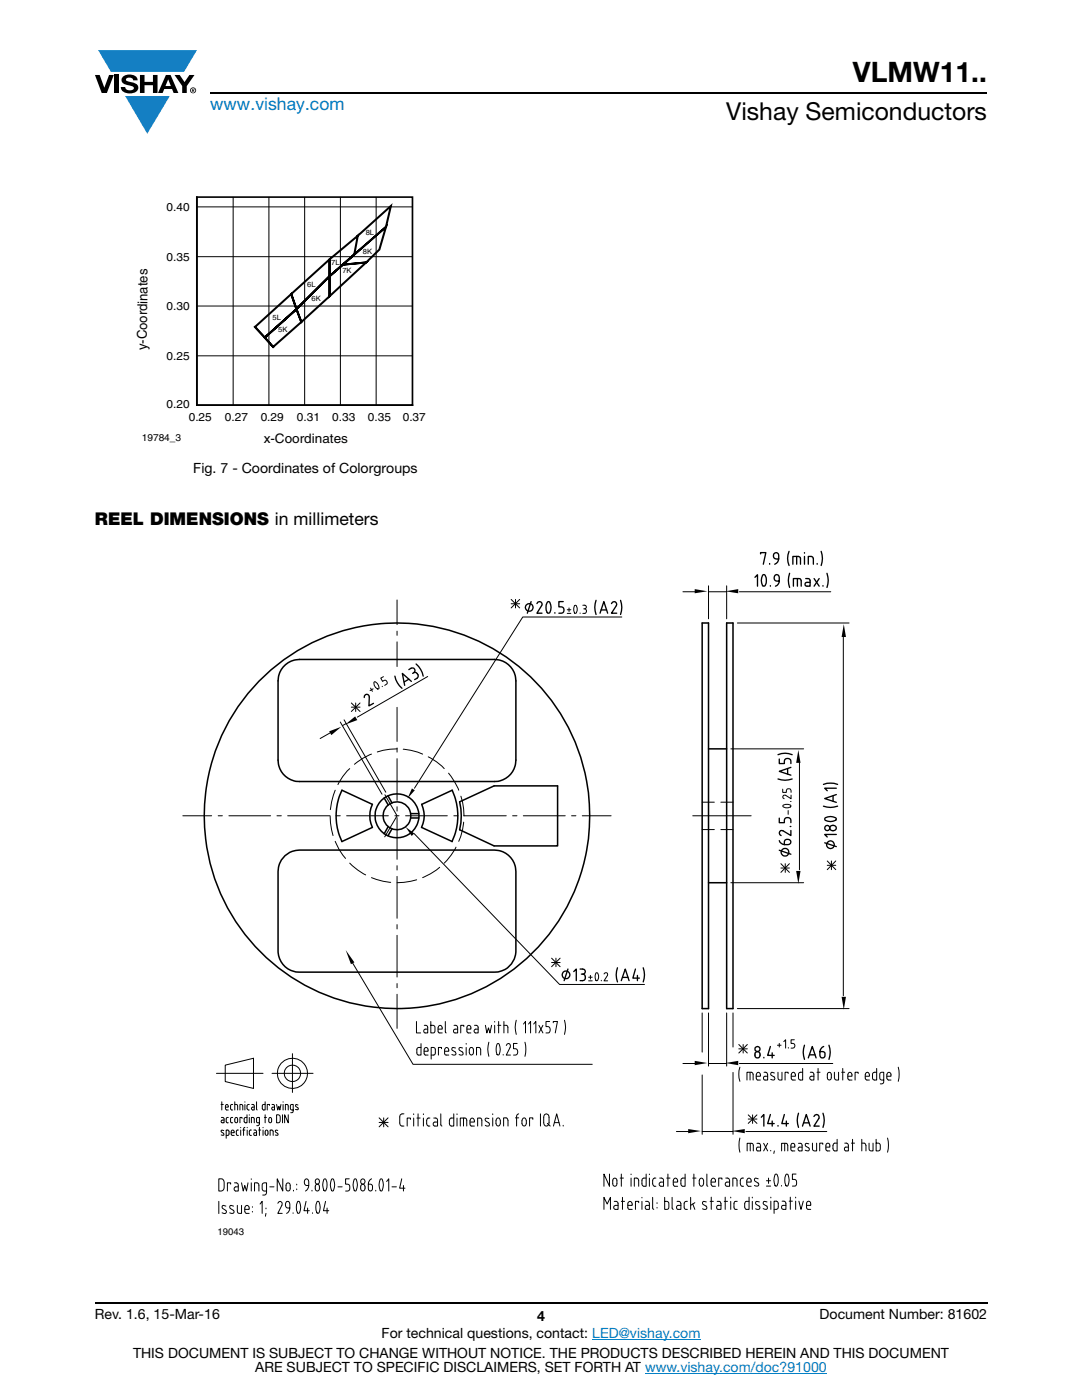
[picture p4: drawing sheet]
<svg xmlns="http://www.w3.org/2000/svg" width="216mm" height="279mm" viewBox="0 0 216 279" stroke-linecap="round" stroke-linejoin="round" font-family="sans-serif">
<g fill="#147fc3">
<path d="M19.6 10h19.7l-2.6 4.3h-1.1h-13.5z"/>
<path d="M25 19.2h8.9l-4.5 7.5z"/>
</g>
<g fill="#000">
<path d="M18.9 15h1l.9 2.5 1-2.5h.9l-1.4 3.6h-1zM22.9 15h.9v3.6h-.9zM24.6 15.3a2.1 2.1 0 0 1 2.8 .3l.1 .4h-.9a.79 .79 0 0 0-.7-.5 .79 .79 0 0 0-.8 .4l.3 .3 1 .2a1.08 1.08 0 0 1 1.2 1 1.08 1.08 0 0 1-1.1 1.2 1.73 1.73 0 0 1-2.4-1.2h.9a.96 .96 0 0 0 .8 .6 .96 .96 0 0 0 .9-.4 1.31 1.31 0 0 0-1.2-.6 1.03 1.03 0 0 1-1.1-.6 1.03 1.03 0 0 1 .2-1.1zM27.9 15h.9v1.3h1.7v-1.3h.9v3.6h-.9v-1.6h-1.7v1.6h-.9zM34.8 15h1.1l.9 1.4 1-1.4h1l-1.5 2.2v1.4h-.9v-1.4z"/>
<path d="M33.6 15.9l.5 1.3h-1.1zM33.1 15l-1.6 3.6h1l.3-.8h1.5l.3 .8h1l-1.6-3.6z"/>
<path d="M38.4 17.8h.2v.2h-.2zM38.3 17.7v.7h.1v-.3l.4 .3-.2-.3 .2-.2-.1-.2z"/>
<path d="M38.1 18a.46 .46 0 0 1 .9 0 .46 .46 0 0 1-.9 0zM37.9 18a.6 .6 0 0 0 1.2 0 .6 .6 0 0 0-1.2 0z"/>
</g>
<path d="M42 18.6h155M18.9 260h178.1" fill="none" stroke="#000" stroke-width=".36"/>
<path d="M118.2 267.3h21.5M128.7 274h36.3" fill="none" stroke="#007ec4" stroke-width=".2"/>
<path d="M27 39.2h58v49.9h-58z" fill="#fff"/>
<path d="M39.3 39.3v41.6h43M39.3 39.3h43v41.6h-43z" fill="none" stroke="#000" stroke-width=".33"/>
<path d="M46.5 39.4v41.4M53.7 39.4v41.4M60.8 39.4v41.4M67.9 39.4v41.4M75.1 39.4v41.4M39.3 51.2h43M39.3 41.3h43M39.3 71h43M39.3 61.1h43" fill="none" stroke="#000" stroke-width=".2"/>
<path d="M71.4 47.1l6.6-6-1 4.2-8.6 7.5 8.6-7.5-1.3 4.5-2.6 2.6-4.7 .4-2.6 2.3 2.6-2.3 4.7-.4-7.3 6.7v-7.3l5.6-4.7-.7 3.7-4.9 4.3-6.6 6.6 6.6-6.6v4l-5.7 5.2-2-5.6 7.7-6.9v3.3l-6.6 6.6-6.4 5.7 6.4-5.7 .9 2.6-5.6 4.9-3.6-4 7.2-6.5 1.1 3-6.4 5.7 1.7 1.8M50.9 65.2l1.9 2.2" fill="none" stroke="#000" stroke-width=".4"/>
<path d="M36.4 109.9h143.1v136.9h-143.1z" fill="#fff"/>
<g fill="none" stroke="#000" stroke-width=".2">
<path d="M79.2 119.7v5M102 119.6l1.7 1.7M102.9 119.6v1.7M103.7 119.6l-1.7 1.7M136.3 118.1h2.5M141.4 118.1h3.6M141.4 116.9v6.6M145 116.9v6.6M147.5 118.1h18.3M73.9 137.3l.4 .7M74.5 137.5l-.7 .3M74.7 136.1a1.13 1.13 0 0 1 .8 1.4 1.07 1.07 0 0 1-.8-1.4z"/>
<path d="M76.3 137h.1M76.5 135l-.5 .3 .3 .7 .3-.2a.45 .45 0 0 1 .6 .2 .45 .45 0 0 1-.1 .6l-.3 .2M79.2 126v.8M79.2 128.1v4.9M85.3 135l-14 8.1M102 120.5h1.7M113.2 122.4h.7M113.2 121.7h.7M113.5 121.3v.8M114.6 120.9l.2-.1a1.05 1.05 0 0 1 0 1.6 1.28 1.28 0 0 1-.2-1.5zM115.8 122.3v.1M116.3 120.8h.4a.36 .36 0 0 1 .3 .3 .36 .36 0 0 1-.3 .4"/>
<path d="M116.5 121.5a.46 .46 0 0 1 .5 .4 .46 .46 0 0 1-.3 .5h-.4M124.1 123.1h-19.8l-21.6 34.2M147.1 124.3h22.3M168.3 126.9v71.8M66.1 146.1l-2.2 1.3M66.9 157.7l-.7 2.4-.3 1.5M67.9 144.1l8.3 14.4M68.7 143.7l8.3 14.4M69.1 144.4l-.8 .4M69.8 153.4a10.9 10.9 0 0 0-2.4 3.2M70.1 140.3l1.7 1.7M70.1 141.1h1.7"/>
<path d="M71 140.3v1.7M71.8 140.3l-1.7 1.7M74.1 150.5a12 12 0 0 0-3.4 2M76.8 158.6l2.4 4.2-2.4 4.2M79.2 141.2v6.8M79.2 149.3v.8M79.2 151.4v8.3M79.2 149.5h-1.4l-2.5 .6M80.5 149.5a11.7 11.7 0 0 1 3.8 1M85.5 151a10.9 10.9 0 0 1 3.1 2.4M89.5 154.3l1.3 1.8 .7 1.6M92 158.9l.5 2.5 .1 1.4"/>
<path d="M145.8 149.5h14.6M156.2 157.5v.6h.7v-.3a.48 .48 0 0 1 .5-.4 .48 .48 0 0 1 .4 .4v.3M157.7 159.9h.1M157.8 158.7v.7l-1.2-.7a.38 .38 0 0 0-.3 .6l.2 .1M159.5 152v21.6M36.5 162.8h5.7M43.5 162.8h.9M45.7 162.8h8.3M55.3 162.8h.8M57.4 162.8h8.4M65.9 162.8v1.4l.6 2.6M66.9 167.9a11.2 11.2 0 0 0 2 3.4"/>
<path d="M67 162.8h.9M69.2 162.8h8.3M69.8 172.3a12.3 12.3 0 0 0 3.2 2.3M74.1 175.2a12.3 12.3 0 0 0 3.9 .9M78.8 162.8h.8M79.2 161v.9M79.2 163.2v8.3M79.2 172.8v.8M79.2 174.9v8.4M80.9 162.8h8.4M82.6 166.4l29.1 30.1h16.9M83.1 175.6l-2.5 .5-1.4 .1"/>
<path d="M87.7 173.1a12.5 12.5 0 0 1-3.4 2.1M90.6 162.8h.8M91 169.1a12.3 12.3 0 0 1-2.4 3.2M92.5 162.8h8.5M92.5 164.1a11.3 11.3 0 0 1-1 3.8M102.3 162.8h.9M104.4 162.8h8.4M114 162.8h.9M116.2 162.8h5.7M138.2 162.8h11.7M140.1 160.1h2.4M140.1 165.6h2.4"/>
<path d="M143.8 160.1h2.5M143.8 165.6h2.5M145.8 176.2h14.6M155.8 173.2h1.7M155.8 172.4l1.7 1.7M156.3 160.7a1.28 1.28 0 0 1 1.5 .2 1.08 1.08 0 0 1-1.6 0zM156.7 172.4v1.7M157.3 161.8v.7M157.5 172.4l-1.7 1.7M165.1 172.7h1.7M165.1 171.8l1.7 1.8M165.9 171.8v1.8"/>
<path d="M166.8 171.8l-1.7 1.8M70.3 192l12.1 20.4h35.8M79.2 184.5v.9M79.2 186.7v8.3M79.2 196.3v.8M79.2 198.4v6.8M110.1 192.1h1.7M110.1 191.2l1.7 1.7M110.9 191.2v1.7M111.8 191.2l-1.7 1.7M117.4 195h.8M117.4 195.7h.8"/>
<path d="M117.8 194.7v.7M118.9 194.2l.2-.1a1.03 1.03 0 0 1 0 1.6 1.28 1.28 0 0 1-.2-1.5zM120 195.6v.1M120.5 194.4l.4-.3a.36 .36 0 0 1 .3 .6l-.7 1h.8M43.2 214.2h9.3M44.3 219.9v1.6M44.9 212.6l5.7-1.4v6l-5.7-1.4zM46.8 219.9v1.6M48.9 219.9v.1M51.2 219.9v1.4l.1 .2M52.9 219.9v1.6h-.3l-.3-.3 .1-.6 .5-.2M54.3 214.2h8.2"/>
<path d="M56.5 219.9v.1M58.4 210.3v7.7M83.1 203.9v2.2h.8M84 208.3v2.3l-.6-.1a1.24 1.24 0 0 1 0-1.4l.6-.1M84.6 209.8h.8a.5 .5 0 0 0-.1-.6 .5 .5 0 0 0-.5-.1l-.2 .4 .1 .9 .2 .2h.5M84.7 204.6l.5 .1 .1 .4v1h-.5a.39 .39 0 0 1-.2-.3 .39 .39 0 0 1 .2-.4h.5M86 203.9v2.2h.6a1.24 1.24 0 0 0 0-1.4l-.6-.1M86.5 209l.2 .1a1.19 1.19 0 0 1 0 1.4l-.7 .1M86.5 209h-.5v2.4M87.4 205.4h.8a.52 .52 0 0 0-.1-.5 .52 .52 0 0 0-.5-.2 1.23 1.23 0 0 0 0 1.4h.6M88.1 209.3v-.3h-.6v1.6M88.7 209.8h.8a.52 .52 0 0 0 0-.5 .52 .52 0 0 0-.6-.2 1.23 1.23 0 0 0 0 1.4l.6 .1"/>
<path d="M88.9 203.9v2l.1 .2M90.6 204.6l.5 .1 .2 .4v1h-.5a.38 .38 0 0 1-.3-.3 .38 .38 0 0 1 .3-.4h.5M90.9 209.1h-.6l-.1 .4 .6 .4 .2 .5a.57 .57 0 0 1-.8 .1M92.3 209.1l-.4-.1-.3 .3 .1 .3 .7 .5v.3a.55 .55 0 0 1-.8 .1M92.6 204.9v-.3h-.7v1.5M93 208.2v.2M93 209v1.6M93.2 205.4h.8a.5 .5 0 0 0-.1-.6 .5 .5 0 0 0-.6-.1l-.1 .4v.9l.3 .1h.5M93.9 209.1h.4a.97 .97 0 0 1-.2 1.5l-.2-.1a1.12 1.12 0 0 1 0-1.4zM94.7 204.6l.5 .1 .2 .4v1h-.5a.38 .38 0 0 1-.3-.3 .38 .38 0 0 1 .2-.3l.6-.1M95.9 210.6v-1.1l-.2-.4-.1-.1h-.5v1.6M96.9 204.6l.2 1.5 .4-1 .3 1 .3-1.5"/>
<path d="M97.5 208a4.7 4.7 0 0 0 0 2.8M98.7 203.9v.1M98.7 204.6v1.5M99.3 208.3h.2a2.09 2.09 0 0 1 0 2.2h-.2a2.32 2.32 0 0 1 0-2.2zM99.3 204.6h.6M99.5 203.9v2.2M100.4 210.5v.1M100.6 204.6h.4l.3 .2v1.3M100.6 203.9v2.2M101 208.6l.5-.4a.52 .52 0 0 1 .3 .8l-.8 1.6h.9M103 203.6a4.7 4.7 0 0 0 0 2.8M103.2 208.2h-.7v1.1h.4a.67 .67 0 0 1 .4 .6 .67 .67 0 0 1-.4 .7h-.4"/>
<path d="M104.5 204.4l.4-.5v2.2M104.7 208a5.6 5.6 0 0 1 0 2.8M105.5 204.4l.4-.5v2.2M106.5 204.4l.4-.5v2.2M107.5 204.6l.8 1.5M108.3 204.6l-.8 1.5M109.7 203.9h-.8v1h.5a.69 .69 0 0 1 .4 .6 .69 .69 0 0 1-.4 .6h-.5M110.4 204.1v-.2h.8l-.4 2.2M112.6 203.6a4.7 4.7 0 0 1 0 2.8M136.3 212.2h2.5M140.1 202.2v7.8M140.1 214.5v11.9"/>
<path d="M141.4 212.2h3.6M141.4 202.2v10.6M145 202.2v10.6M146.3 202.2v6.8M146.3 214v12.4M147.1 201.3h22.3M147.4 208.5l1.7 1.7M147.4 209.3h1.7M147.5 212.2h18.7M147.6 213a4.7 4.7 0 0 0 0 2.8M148.3 208.5v1.7M149 215.5v-1.5h.9l.3 .2 .1 1.3"/>
<path d="M149.1 208.5l-1.7 1.7M149.7 214v1.5M150.9 214.8h.8a.52 .52 0 0 0 0-.6 .52 .52 0 0 0-.6-.1 1.25 1.25 0 0 0 0 1.4h.6M152.5 214l.5 .1 .2 .4v1h-.5a.38 .38 0 0 1-.4-.3 .38 .38 0 0 1 .4-.4h.5M154.5 214.1l-.6-.1-.1 .5 .7 .4 .1 .5a.52 .52 0 0 1-.8 0M155.1 208.6h.8M155.2 214l.1 1.3 .3 .2h.4v-1.5M155.5 208.2v.8M156.4 207.9l.4-.4v1.7M157.3 214.2v-.2h-.7v1.5M157.3 209.1v.1M157.9 214.8h.8a.53 .53 0 0 0-.1-.6 .53 .53 0 0 0-.5-.1 1.23 1.23 0 0 0-.1 1.4h.7"/>
<path d="M158.5 207.5h-.7v.7h.4a.47 .47 0 0 1 .4 .5 .47 .47 0 0 1-.4 .5h-.4M160.2 213.2v2.3h-.7a1.25 1.25 0 0 1 0-1.4l.7-.1M161.7 214l.5 .1 .2 .4v1h-.5a.38 .38 0 0 1-.3-.3 .38 .38 0 0 1 .3-.4h.5M163 214h.6M163.2 213.2v2.3M165.3 214.1l.2-.1 .3 .2v1.1l-.3 .2-.4-.2v-.8zM166.5 214v1.1l.4 .4h.4v-1.5M167.9 214h.7M168.2 213.2v2.3M169.2 214.8h.8a.53 .53 0 0 0-.1-.6 .53 .53 0 0 0-.5-.1 1.23 1.23 0 0 0-.1 1.4h.7M171.2 214.2v-.2h-.6v1.5M172.6 214.8h.9a.53 .53 0 0 0-.1-.6 .53 .53 0 0 0-.5-.1 1.17 1.17 0 0 0-.1 1.4h.7"/>
<path d="M174.9 213.2v2.3h-.6a1.25 1.25 0 0 1 0-1.4l.6-.1M176.3 215.5h-.6a1.24 1.24 0 0 1 0-1.4l.6-.1v1.9l-.1 .3-.5 .1M177 214.8h.8a.57 .57 0 0 0-.4-.8l-.2 .1a1.17 1.17 0 0 0-.1 1.4h.7M179.2 213a5.6 5.6 0 0 1 0 2.8M43.7 235.3h.5a.66 .66 0 0 1 .5 .7v.9a.67 .67 0 0 1-.5 .8h-.5zM43.7 239.8v2.4M44.1 220.4h.5M44.2 223l.5 .2v.9l-.5-.1v-.4l.5-.1M44.6 225.6l-.3-.1-.2 .3 .5 .4 .1 .3h-.6M45 221h.6l-.2-.5-.4 .1v.6l.2 .3h.4M45.1 226.6l.6-.2-.1-.8-.5-.1v1.7M45.6 223h-.4l-.1 .3 .1 .6 .4 .2"/>
<path d="M46 236.3v-.2h-.6v1.6M46.1 226.1h.6l-.1-.5h-.3l-.1 .1-.1 .6 .3 .3h.3M46.4 220.4l-.3 .1-.1 .2v.6l.4 .2M46.4 223h-.3l-.1 .3v.6l.4 .2M46.8 236.1h.6l.1 .5v1.1h-.5a.44 .44 0 0 1-.3-.4 .44 .44 0 0 1 .3-.4h.5M46.8 220.4l.6 .2v.9M47 223h.3l.1 .2v.7a.28 .28 0 0 1-.3 .2 .28 .28 0 0 1-.2-.2l-.1-.5zM47.6 225.5l-.3 .1-.1 .2v.6l.4 .2M47.9 221.5v-1.1l.5 .2v.9M48 225v.1M48 225.5v1.1M48.2 236.1l.3 1.6 .3-1.1 .4 1.1 .3-1.6"/>
<path d="M48.3 223.2v-.2h-.4v1.1M48.4 225.5h.5M48.9 220.4v1.1M48.9 225l-.3 .3v1.3M49.3 222.5v1.6l-.4-.1-.2-.2 .1-.6 .5-.2M49.3 225v.1M49.3 225.5v1.1M49.7 220.4l-.4 .2v.6l.1 .2 .3 .1M49.7 222.5v.1M49.7 223v1.1M50.1 235.3v.1M50.1 236.1v1.6"/>
<path d="M50.2 225.5l-.3 .1-.2 .2 .1 .6 .4 .2M50.2 220.4l.5 .2v.9l-.5-.1v-.4h.5M50.7 225.5l.5 .2v.9l-.5-.1v-.4h.5M50.7 224.1v-.8l-.2-.3h-.3v1.1M50.8 237.7v-1.6h.5l.3 .2 .1 1.4M51.6 225.5h.4M51.8 224.1l-.6-.2 .1-.9h.5v1.3l-.3 .3h-.3M51.8 225v1.6M52.5 225v.1M52.5 225.5v1.1M52.8 223h.4M52.9 222.5v1.6"/>
<path d="M53.1 225.6l.3 .1v.7a.28 .28 0 0 1-.2 .2 .28 .28 0 0 1-.3-.2v-.5zM53.2 237.7l-.7-.1a1.31 1.31 0 0 1 0-1.5h.7v1.9l-.2 .4-.6 .1M53.8 220.6v-.2h-.5v1.1M53.8 223l.4 .2v.7a.28 .28 0 0 1-.3 .2 .28 .28 0 0 1-.2-.2l-.1-.5zM53.8 236.9h.9M53.9 226.6v-1.1l.6 .2v.9M54.3 220.4l.4 .2 .1 .9-.5-.1v-.4h.5M55.2 222.5l.5 .1a1.31 1.31 0 0 1 0 1.4l-.5 .1zM55.2 220.4l.2 1.1 .2-.7 .2 .7 .3-1.1M55.4 225.6l-.3-.1-.2 .3 .6 .5v.2h-.6M56.4 222.5v1.6M56.4 235.3v2.4l-1.1-2.4v2.4"/>
<path d="M56.5 220.4v1.1M56.9 221.5v-1.1l.6 .2v.9M57.3 236.1h.2l.4 .2v1.1l-.4 .3-.4-.3v-.8zM57.5 222.5v1.6l-.7-1.6v1.6M58.5 221.5h-.3l-.2-.2v-.8l.5-.1v1.3l-.1 .3-.4 .1M58.6 237.5v.2M59.2 236.3v.2M59.2 237.3v.1M59.4 239.8h.3a2.21 2.21 0 0 1 0 2.3h-.3a2.44 2.44 0 0 1 0-2.3zM59.5 220.5l-.4-.1-.1 .3 .5 .5v.2h-.5M61.1 239.8l-.4 1.8h1M61.6 236.6h-.5a.73 .73 0 0 1-.4-.7 .73 .73 0 0 1 .4-.6h.3a1.88 1.88 0 0 1-.4 2.4"/>
<path d="M62.3 237.5v.2M63.1 235.3a.49 .49 0 0 1 .6 .5 .49 .49 0 0 1-.6 .5 .64 .64 0 0 1 0-1zM63.1 236.4l.2-.1a.76 .76 0 0 1 .5 .7 .76 .76 0 0 1-.5 .7 .85 .85 0 0 1-.2-1.3zM63.3 239.8h.2a2.21 2.21 0 0 1 0 2.3h-.2a2.44 2.44 0 0 1 0-2.3zM64.6 235.4l.2-.1a1.98 1.98 0 0 1 0 2.4h-.1a2.46 2.46 0 0 1-.1-2.3zM65 239.8l-.5 1.8h1.1M66.2 235.3h.3a2.1 2.1 0 0 1-.2 2.4h-.1a2.44 2.44 0 0 1 0-2.4zM67.4 236.9h.9M69.7 235.3h-.7v1a.7 .7 0 0 1 .8 .7 .7 .7 0 0 1-.8 .7M70.7 235.3h.2a1.98 1.98 0 0 1 0 2.4h-.2a2.44 2.44 0 0 1 0-2.4zM72 236.6l.4-.3a.73 .73 0 0 1 .5 .7 .73 .73 0 0 1-.5 .7 .71 .71 0 0 1-.4-1.1zM74.1 235.3a1.69 1.69 0 0 0-.4 2.3h.4a.97 .97 0 0 0 0-1.2l-.6-.1"/>
<path d="M75 237.5v.2M75.6 223.1l1.8 1.8M75.6 224h1.8M75.9 235.3h.2a1.98 1.98 0 0 1 0 2.4h-.2a2.44 2.44 0 0 1 0-2.4zM76.6 223.1v1.8M77.2 235.8l.4-.5v2.4M77.4 223.1l-1.8 1.8M78.2 236.9h.9M80.2 235.3l-.5 1.8h1.1M80.5 236.6v1.1M80.6 222.3a.66 .66 0 0 0-.8 .6v1.2a.53 .53 0 0 0 .4 .6h.4M81.9 223.4v-.3h-.7v1.6"/>
<path d="M82.5 222.3v.1M82.5 223.1v1.6M83.2 223.1h.6M83.4 222.3v2.4M84.5 222.3v.1M84.5 223.1v1.6M85.8 223.1l-.5 .1a1.31 1.31 0 0 0 0 1.5h.5M86.5 223.1l.6 .1 .2 .4v1.1h-.5a.4 .4 0 0 1-.4-.4 .4 .4 0 0 1 .4-.4h.5M88 222.3v2.2l.2 .2M90.5 222.3v2.4h-.6a1.25 1.25 0 0 1 0-1.5l.6-.1M91.2 222.3v.1M91.2 223.1v1.6"/>
<path d="M91.8 224.7v-1.6l1.1 .1 .2 .4v1.1M92.5 223.1v1.6M93.8 223.9h.9a.54 .54 0 0 0-.1-.5 .54 .54 0 0 0-.6-.2 1.3 1.3 0 0 0-.1 1.5h.8M95.3 224.7v-1.6l.7 .1 .1 .2v1.3M97.6 223.2l-.5-.1a.31 .31 0 0 0-.3 .5l.7 .5 .2 .3-.3 .3-.6-.1M98.3 222.3v.1M98.3 223.1v1.6M99.2 223.2h.4a1.02 1.02 0 0 1-.2 1.5h-.2a1.18 1.18 0 0 1 0-1.5zM100.5 224.7v-1.6h.5l.3 .3 .1 1.3M102.9 223.1h.6M103.5 222.3l-.4 .3v2.1M104.4 223.2h.4a1.02 1.02 0 0 1-.2 1.5h-.2a1.18 1.18 0 0 1 0-1.5z"/>
<path d="M106.3 223.4v-.3h-.6v1.6M107.8 222.3v2.4M108.6 222.5a.55 .55 0 0 1 .7-.1 .55 .55 0 0 1 .3 .6v1a.55 .55 0 0 1-.6 .7 .55 .55 0 0 1-.5-.7v-1zM109.2 224.2l.6 .5M110.4 224.7l.7-2.4 .6 2.4M110.6 224h.9M112.4 224.6v.1M121.6 234.3v2.4l-1.1-2.4v2.4M122.5 235.2l.2-.1 .4 .3v1.1l-.4 .2-.4-.2v-.9zM122.6 239.8h.5l.2 .4v1.2h-.5a.4 .4 0 0 1-.3-.4 .4 .4 0 0 1 .3-.4h.5M123.7 235.1h.7M124 234.3v2.4"/>
<path d="M124 239.8h.6M124.2 239v2.4M125.9 234.3v.1M125.9 235.1v1.6M126.6 236.7v-1.6h.5l.3 .2v1.4M128.1 239v.1M128.1 239.8v1.6M128.8 239.8h.6l.2 .4v1.2h-.6a.41 .41 0 0 1-.3-.4 .41 .41 0 0 1 .3-.4h.6M128.9 234.3v2.4h-.6a1.31 1.31 0 0 1 0-1.5l.6-.1M129.6 234.3v.1M129.6 235.1v1.6M130.2 239v2.1l.3 .3"/>
<path d="M130.9 235.1a.49 .49 0 0 0-.7 .5v.7a.49 .49 0 0 0 .7 .4M131.6 235.1l.6 .1 .2 .4v1.1h-.5a.43 .43 0 0 1-.4-.4 .43 .43 0 0 1 .4-.4h.5M132.6 239v2.4l.7-.1a1.31 1.31 0 0 0 0-1.5h-.7M133 235.1h.7M133.3 234.3v2.4M134.1 239v2.1l.2 .3M134.3 235.9h.9a.54 .54 0 0 0-.1-.6 .54 .54 0 0 0-.5-.1 1.3 1.3 0 0 0-.1 1.5h.7M135 225.8h2.5M135.1 239.8h.6l.2 .4v1.2h-.6a.41 .41 0 0 1-.3-.4 .41 .41 0 0 1 .3-.4h.6M136.7 234.3v2.4h-.6a1.31 1.31 0 0 1 0-1.5l.6-.1M137.2 239.8a.49 .49 0 0 0-.7 .4l.1 .9 .1 .2 .5 .1M137.8 239v2.4"/>
<path d="M138.2 235.1h.7M138.5 234.3v2.4M139.8 235.2h.4a1.01 1.01 0 0 1-.3 1.5h-.1a1.21 1.21 0 0 1 0-1.5zM140.1 225.8h6.2M140.9 239.9l-.5-.1-.2 .1v.2l.1 .3 .6 .3a.36 .36 0 0 1 .1 .4 .36 .36 0 0 1-.2 .3l-.6-.2M141 234.3v2.2l.2 .2M141.7 239.8h.6M141.9 235.9h.9a.52 .52 0 0 0-.1-.6 .52 .52 0 0 0-.6-.1 1.23 1.23 0 0 0 0 1.5h.7M141.9 238.9v2.5M143.1 239.8h.6l.2 .4v1.2h-.6a.41 .41 0 0 1-.3-.4 .41 .41 0 0 1 .3-.4h.6M144.1 235.4v-.3h-.7v1.6M144.5 239.8h.7"/>
<path d="M144.7 238.9v2.5M144.8 235.1l.6 .1 .2 .4v1.1h-.6a.43 .43 0 0 1-.3-.4 .43 .43 0 0 1 .3-.4h.6M145.8 238.9v.2M145.8 239.8v1.6M146.2 236.7v-1.6h.5l.3 .2 .1 1.4M147.1 239.8h-.5l-.1 .4v.9l.1 .2 .5 .1M147.6 227.1a5.6 5.6 0 0 0 0 2.8M148.4 235.1a.49 .49 0 0 0-.7 .5v.7a.49 .49 0 0 0 .7 .4M148.8 225.8h16.2M149 235.9h.9a.52 .52 0 0 0-.1-.6 .52 .52 0 0 0-.6-.1 1.23 1.23 0 0 0 0 1.5h.7M149.3 223.3h1.7M149.3 222.5l1.7 1.7"/>
<path d="M149.5 238.9v2.5l-.7-.1a1.36 1.36 0 0 1 0-1.5h.7M149.7 228.2v1.5M150.1 238.9v.2M150.1 239.8v1.6M150.2 222.5v1.7M150.3 229.7v-1.3l-.3-.2h-.9v1.5M151 228.2h.6l.2 .4v1.1h-.6a.39 .39 0 0 1-.3-.4 .39 .39 0 0 1 .3-.4h.6M151 222.5l-1.7 1.7M151.3 235.3l-.5-.2-.2 .1-.1 .3 .1 .2 .7 .4a.34 .34 0 0 1 .1 .3 .34 .34 0 0 1-.3 .3l-.6-.1M151.5 239.9l-.5-.1-.2 .3 .1 .3 .6 .3a.36 .36 0 0 1 .1 .4 .36 .36 0 0 1-.2 .3l-.6-.2M152.4 228.2l.8 1.5M152.9 235.6h.9"/>
<path d="M152.9 236.7h.9M153 239.9l-.6-.1-.1 .4 .7 .5 .1 .5a.54 .54 0 0 1-.8 0M153.2 228.2l-.8 1.5M153.4 235.1v1.1M153.8 229.6v.1M153.8 238.9v.2M153.8 239.7v1.7M154.5 229.7l-.1 .5M154.7 234.3h.3a2.44 2.44 0 0 1 0 2.4h-.3a2.44 2.44 0 0 1 0-2.4zM155.9 236.6v.1M156.1 239.7l.5 .1 .2 .4v1.2h-.5a.4 .4 0 0 1-.4-.4 .4 .4 0 0 1 .4-.4h.5M156.6 228.2v1.5"/>
<path d="M156.9 234.3h.2a2.21 2.21 0 0 1 0 2.4h-.2a2.44 2.44 0 0 1 0-2.4zM157.2 229.7v-1.1l-.2-.4h-.2h-.8v1.5M157.5 239.7h.6M157.7 238.9v2.5M157.8 228.9h.8a.52 .52 0 0 0-.1-.5 .52 .52 0 0 0-.5-.2l-.2 .5v.8l.3 .2h.5M158.8 238.9v.2M158.8 239.7v1.7M158.8 234.3h-.7v1.1a.7 .7 0 0 1 .8 .5 .7 .7 0 0 1-.4 .8h-.4M159.3 228.2h.6l.2 .4v1.1h-.6a.4 .4 0 0 1-.3-.3 .4 .4 0 0 1 .2-.4l.7-.1M159.4 239.7l.4 1.7 .5-1.7M161.4 228.3l-.5-.1-.2 .3 .1 .3 .7 .4v.3l-.3 .2-.5-.2M162.1 228.1l.1 1.4 .3 .2h.4v-1.6"/>
<path d="M164.2 228.4v-.3h-.6v1.6M164.8 228.9h.8a.57 .57 0 0 0-.4-.8l-.4 .3v1.1l.3 .2h.5M167 227.4v2.3l-.6-.1a1.25 1.25 0 0 1 0-1.4l.6-.1M168.6 228.1l.5 .1 .2 .4v1.1h-.5a.39 .39 0 0 1-.3-.4 .39 .39 0 0 1 .3-.4h.5M169.9 228.1h.6M170.1 227.4v2.3M172 228.1h.4l.3 .3 .1 1.3M172 227.4v2.3M173.4 228.1v1.4l.4 .2h.4v-1.6M174.8 227.4v2.3h.5l.3-.2a1.07 1.07 0 0 0-.3-1.4h-.5M177.1 227.1a5.6 5.6 0 0 1 0 2.8M45.1 240.7l-.5-.1-.2 .1-.1 .2 .1 .3 .6 .3a.36 .36 0 0 1 .2 .4 .36 .36 0 0 1-.3 .3l-.6-.2"/>
<path d="M46.6 240.7l-.5-.1-.3 .3 .1 .3 .7 .3a.34 .34 0 0 1 .1 .4 .34 .34 0 0 1-.3 .3l-.6-.2M47.4 240.6v1.3l.3 .3h.5v-1.6M48.8 241.4h.9a.52 .52 0 0 0-.1-.6 .52 .52 0 0 0-.5-.2 1.23 1.23 0 0 0-.1 1.5l.7 .1M50.4 240.8v.1M50.4 241.8v.1M51.9 240.3l.4-.5v2.4M53.1 242.2l-.1 .5M53.1 241.1v.1M55.4 240.1l.5-.3a.51 .51 0 0 1 .3 .8l-.8 1.6h.9M57.8 241.1h-.4a.71 .71 0 0 1-.5-.7 .71 .71 0 0 1 .5-.6h.2a1.86 1.86 0 0 1-.4 2.4M58.5 242v.2M61.4 241.1v1.1"/>
<path d="M62.4 242v.2M65.3 241.1v1.1M120.5 241.4v-2.4l.7 1.3 .6-1.3v2.4M125.3 240.6h.9a.54 .54 0 0 0-.1-.6 .54 .54 0 0 0-.6-.2 1.3 1.3 0 0 0-.1 1.5l.8 .1M127.4 240v-.2h-.6v1.6M131.1 240v.2M131.1 241v.1M138.2 240.3l.4 1.1M138.6 240l-.8 .6M154.5 241.4l.6-.1a1.31 1.31 0 0 0 0-1.5l-.6-.1v2.5M160.9 240.6h.9a.6 .6 0 0 0-.4-.9l-.4 .3a1.13 1.13 0 0 0 .2 1.4h.6"/>
<circle cx="58.4" cy="214.2" r="1.64"/>
<circle cx="58.4" cy="214.2" r="3"/>
<circle cx="72.4" cy="235.8" r=".49"/>
</g>
<g fill="#000">
<path d="M138.6 117.6l2.6 .4-2.6 .4zM144.8 118l2.5-.4v.8zM168.4 124.6l.4 2.5h-.9zM65.7 145.9l2.4-.9-2 1.7zM68.9 144.6l2-1.6 .4 .7zM82.2 157.3l.6 .4-1.5 1.6zM159.3 149.7l.4 2.5h-.8zM80.9 165l1.8 1.3-.5 .5zM158.9 173.8h.8l-.4 2.6zM69 189.6l1.7 2.5-.7 .3zM167.9 198.9h.9l-.4 2.6zM138.6 211.7l2.6 .4-2.6 .5z"/>
<path d="M144.8 212.1l2.5-.4v.9zM137.3 225.3l2.6 .4-2.6 .5zM146 225.7l2.6-.4v.9z"/>
</g>
<g fill="none" stroke="#000" stroke-width=".27">
<path d="M118.9 119.8a4.1 4.1 0 0 0 0 2.8M123.8 119.8a4.1 4.1 0 0 1 0 2.8M150.6 115.2l.5-.5v2.3M151.8 110.5v-.2h1l-.5 2.3M152.3 114.7h.3a1.92 1.92 0 0 1 0 2.2h-.3a1.92 1.92 0 0 1 0-2.2zM153.6 112.5v.1M153.7 116.9v.1M155.4 111.6h-.5a.59 .59 0 0 1-.5-.9 .59 .59 0 0 1 .9-.2 1.58 1.58 0 0 1-.7 2.1M155.5 116h-.5a.63 .63 0 0 1-.5-.8 .63 .63 0 0 1 .7-.5 1.56 1.56 0 0 1-.5 2.3M157.4 110a3.6 3.6 0 0 0 0 2.9M157.6 114.4a4.1 4.1 0 0 0 0 2.8M158.2 112.6v-1.6h1.1l.4 .3v1.3"/>
<path d="M159 111v1.6M159.1 115.5v1.5M159.9 117v-1.1l-.2-.4h-.3h-1.1v1.5M160.5 110.3v.1M160.5 111v1.6M160.8 115.5h.6l.2 .4v1.1h-.6a.38 .38 0 0 1-.4-.4 .38 .38 0 0 1 .4-.4h.6M161.3 112.6v-1.6h.6l.3 .3 .1 1.3M162.4 115.5l1.1 1.5M163.1 112.5v.1M163.5 115.5l-1.1 1.5M163.9 110a4.1 4.1 0 0 1 0 2.9M164.2 116.9v.1"/>
<path d="M165 114.4a4.1 4.1 0 0 1 0 2.8M72.7 139.2l.2-.6a.51 .51 0 0 1 .8 .5l-.1 1.8 .9-.5M78.8 134.9a4.3 4.3 0 0 0 1.4 2.5M81.6 133.6l.5-.3a.52 .52 0 0 1 .6 .3 .52 .52 0 0 1-.1 .6M81.6 135.6l-1 .5M82.1 136l-1.8-1.6 .4 2.4M82.3 134.4a.65 .65 0 0 1 1 0 .65 .65 0 0 1-.1 1l-.5 .2M83 132.5a4.3 4.3 0 0 1 1.4 2.4M106 120.1l-.8 2.3M107.1 120.5l.2-.3 .3-.1a.51 .51 0 0 1 .5 .8l-1 1.5h1.1M109.2 120.2l.4-.1a1.92 1.92 0 0 1 0 2.2h-.3a1.76 1.76 0 0 1-.1-2.1zM110.7 122.3v.1"/>
<path d="M112.4 120.1h-.9v1h.5a.65 .65 0 0 1 .5 .6 .65 .65 0 0 1-.5 .7h-.5M119.7 122.4l.8-2.3 .8 2.3M119.9 121.7h1.1M122 120.5l.2-.3 .4-.1a.54 .54 0 0 1 .4 .8l-1 1.5h1.1M155.2 150.6a3.6 3.6 0 0 1 2.9 0M155.2 155.5a4.1 4.1 0 0 0 2.9 0M155.5 151.5v.9h1v-.5a.67 .67 0 0 1 .7-.5 .67 .67 0 0 1 .6 .5v.5M157.2 153.4v1.1M157.8 153.1l-2.3 .8 2.3 .8M164.3 156.5a4.1 4.1 0 0 1 2.8 0M166.2 158.8v1.1M166.9 157.3h-2.3l.5 .5"/>
<path d="M166.9 158.6l-2.3 .8 2.3 .7M155.5 169.7l2.3 .8M155.5 163.3v.9h1v-.5a.67 .67 0 0 1 .7-.5 .67 .67 0 0 1 .6 .5v.5M155.5 167.8a1.44 1.44 0 0 0 2.2 .5 .63 .63 0 0 0-.4-.8 .63 .63 0 0 0-.8 .5v.6M157.7 164.9h.1M157.8 165.7v1.1l-1.5-1h-.6l-.2 .4 .1 .4 .3 .2M164.3 160.9a4.1 4.1 0 0 0 2.8 0M164.6 168.2l2.3 .8M164.7 163.2a1.72 1.72 0 0 1 2.2 .3l-.1 .1a1.92 1.92 0 0 1-2.2 0zM165.6 165a.6 .6 0 0 1 1-.2 .6 .6 0 0 1 0 .9 .61 .61 0 0 1-.8 0 .61 .61 0 0 1-.2-.7zM166.9 166.5h-2.3l.5 .5M113.3 193.4l-.7 2.3"/>
<path d="M114.5 193.9l.5-.5v2.3M115.8 193.4h.5a.51 .51 0 0 1 .5 .5 .51 .51 0 0 1-.5 .5M116 194.4a.66 .66 0 0 1 .8 .5 .66 .66 0 0 1-.5 .8h-.5M123.2 193.1a4.1 4.1 0 0 0 0 2.9M124 195.7l.8-2.3 .7 2.3M124.2 195.1h1.1M126.8 193.4l-.5 1.8h1.3M127.2 194.7v1M128.3 193.1a4.1 4.1 0 0 1 0 2.9M150.7 210.1a.59 .59 0 0 1 1 .3 .59 .59 0 0 1-.8 .7l-.2-.2zM152.4 211v.1M153.7 208.9l-.5 1.7h1.3"/>
<path d="M154.1 210.1v1M160.5 208.6a4.1 4.1 0 0 0 0 2.8M161.3 211.1l.8-2.3 .7 2.3M161.5 210.5h1.1M164.4 208.8a1.47 1.47 0 0 0-.5 2.3h.5a.78 .78 0 0 0-.1-1.2h-.7M165.4 208.6a4.1 4.1 0 0 1 0 2.8M151.9 223l.5-.6v2.3M153.7 222.4l-.5 1.8h1.3M154.1 223.7v1M155.2 224.6v.1M156.5 222.4l-.5 1.8h1.3M156.9 223.7v1"/>
<path d="M159.3 222.2a4.1 4.1 0 0 0 0 2.8M160.1 224.7l.8-2.3 .7 2.3M160.3 224.1h1.1M162.4 222.8l.2-.3 .4-.1a.55 .55 0 0 1 .4 .8l-1 1.5h1.1M164.2 222.2a4.1 4.1 0 0 1 0 2.8"/>
<circle cx="105.6" cy="121.2" r=".77"/>
<circle cx="156.6" cy="170.1" r=".77"/>
<circle cx="165.1" cy="165.2" r=".52"/>
<circle cx="165.7" cy="168.6" r=".78"/>
<circle cx="112.9" cy="194.5" r=".78"/>
<circle cx="151.2" cy="209.4" r=".5"/>
</g>
<g fill="none" stroke="#000" stroke-width=".3">
<path d="M56.7 132.9a4.2 4.2 0 0 1 3.1-1.3h38.9a4.3 4.3 0 0 1 4.2 4.3v15.8a4.3 4.3 0 0 1-4.2 4.3h-38.9a4.3 4.3 0 0 1-4.3-4.3v-15.8a4.3 4.3 0 0 1 1.2-3zM140.1 124.3h1.3v77h-1.3zM145 124.3h1.3v77h-1.3zM68.2 157.7l6.1 2.8a5.5 5.5 0 0 0 0 4.6l-6.1 2.9a11.9 11.9 0 0 1 0-10.3zM76.7 159.3l.8 1.3M77.4 158.8l.8 1.4M141.4 149.5h3.6M56.7 170.9a4.3 4.3 0 0 1 3.1-1.2h38.9a4.3 4.3 0 0 1 4.2 4.2v15.8a4.3 4.3 0 0 1-4.2 4.3h-38.9a4.3 4.3 0 0 1-4.3-4.3v-15.8a4.3 4.3 0 0 1 1.2-3zM77.5 165l-.8 1.4M78.2 165.4l-.8 1.4M81.9 162.4h1.7M81.9 163.2h1.7"/>
<path d="M90.2 167.9a12.1 12.1 0 0 0 0-10.2l-6 2.8a5.3 5.3 0 0 1-.1 4.6l6.1 2.9M91.7 160l6.9-3.2h12.7v12h-12.7l-6.9-3.2a12.1 12.1 0 0 0 0-5.6zM141.4 176.2h3.6"/>
<circle cx="79.2" cy="162.8" r="38.5"/>
<circle cx="79.2" cy="162.8" r="2.78"/>
<circle cx="79.2" cy="162.8" r="4.4"/>
</g>
<text font-size="5.6" x="170.2" y="16.4">VLMW11..</text>
<text font-size="4.9" x="144.9" y="24">Vishay Semiconductors</text>
<text font-size="3.5" fill="#007ec4" x="42" y="21.9">www.vishay.com</text>
<text font-size="3.5" x="18.9" y="104.7">REEL DIMENSIONS in millimeters</text>
<g font-size="2.8">
<text x="38.6" y="94.3">Fig. 7 - Coordinates of Colorgroups</text>
<text x="18.9" y="263.3">Rev. 1.6, 15-Mar-16</text>
<text x="107.2" y="263.6">4</text>
<text x="163.6" y="263.3">Document Number: 81602</text>
<text x="76.2" y="267.1">For technical questions, contact: LED@vishay.com</text>
<text x="26.5" y="271">THIS DOCUMENT IS SUBJECT TO CHANGE WITHOUT NOTICE. THE PRODUCTS DESCRIBED HEREIN AND THIS DOCUMENT</text>
<text x="50.9" y="273.8">ARE SUBJECT TO SPECIFIC DISCLAIMERS, SET FORTH AT www.vishay.com/doc?91000</text>
</g>
<text font-size="2.7" x="29.3" y="69.9" transform="rotate(-89 29.3 69.9)">y-Coordinates</text>
<text font-size="2.6" x="52.6" y="88.5">x-Coordinates</text>
<g font-size="2.3">
<text x="33.2" y="42.1">0.40</text>
<text x="33.2" y="52.1">0.35</text>
<text x="33.2" y="61.9">0.30</text>
<text x="33.2" y="71.8">0.25</text>
<text x="33.2" y="81.4">0.20</text>
<text x="37.7" y="83.9">0.25</text>
<text x="44.9" y="83.9">0.27</text>
<text x="52" y="83.9">0.29</text>
<text x="59.3" y="83.9">0.31</text>
<text x="66.3" y="83.9">0.33</text>
<text x="73.4" y="83.9">0.35</text>
<text x="80.4" y="83.9">0.37</text>
</g>
<text font-size="2" x="28.3" y="87.9">19784_3</text>
<text font-size="1.9" x="43.4" y="246.4">19043</text>
<g font-size="1.5">
<text x="73" y="46.9">8L</text>
<text x="66.1" y="52.9">7L</text>
<text x="72.4" y="50.6">8K</text>
<text x="61.3" y="57.2">6L</text>
<text x="68.3" y="54.6">7K</text>
<text x="54.4" y="63.8">5L</text>
<text x="62.2" y="60.1">6K</text>
<text x="55.5" y="66.3">5K</text>
</g>
</svg>
